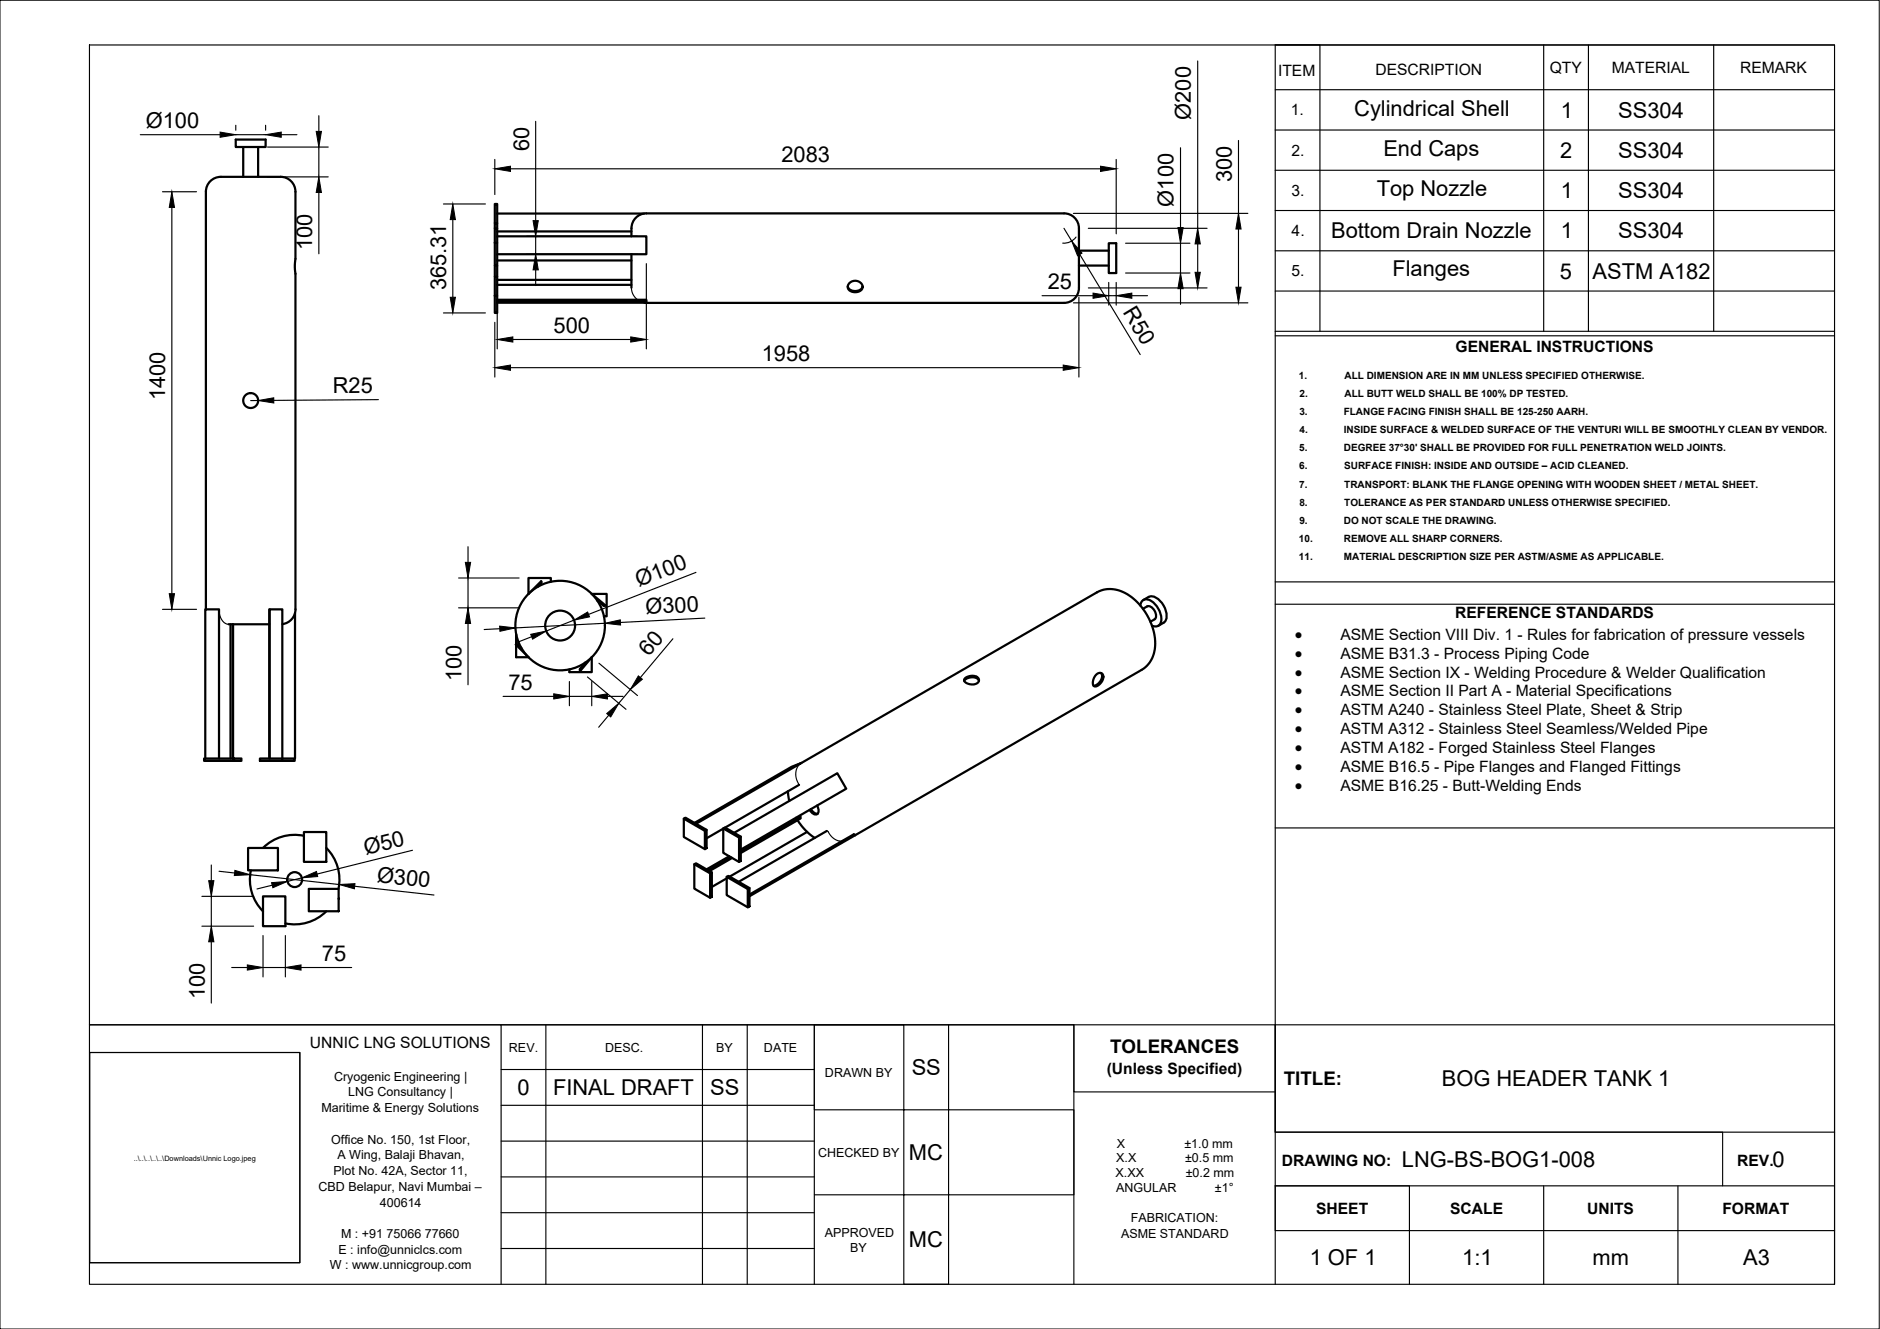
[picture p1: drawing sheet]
<svg xmlns="http://www.w3.org/2000/svg" width="420mm" height="297mm" viewBox="0 0 420 297" stroke-linecap="round" stroke-linejoin="round" font-family="sans-serif">
<!-- layer: Visible -->
<g fill="none" stroke="#000" stroke-width=".5">
<path d="M52.7 31.2h6.7v1.7h-6.7zM54.4 32.9v6.6M57.7 32.9v6.6M110.6 51.1v-1.2h.5v1.2M110.6 49.9v-4.3h.5v4.3M110.6 54.3h.5v5.1h-.5zM110.6 54.3v-3.2h.5v3.2M110.6 59.4v2.4M111.1 52.8h33.4v4h-33.4M111.1 47.7h32.9M111.1 58.2h30M111.1 51.7h30"/>
<path d="M111.1 59.4v2.4M141.1 56.8v7.5M144.5 47.7h93.3M144.5 47.7a3.6 3.6 0 0 0-3.4 4.2v.9M237.8 47.7a3.6 3.6 0 0 1 3.3 4.3v11.9a3.5 3.5 0 0 1-3.3 3.8h-93.8M241.1 59.4h6.7M241.1 56h6.7M247.8 54.4h1.7v6.6h-1.7zM110.6 66.1h.5v3.8h-.5zM110.6 66.1v-4.3h.5v4.3M111.1 67.3h33.4v.4h-33.4M111.1 67h33.4v.3"/>
<path d="M111.1 63.7h30M111.1 62.6h30M189.5 64l.4 .7 1.2 .4 1.1-.3 .4-.3 .2-.5M189.9 63.2l1-.4 1 .1 .7 .6 .2 .5-.1 .5-.3 .4-.5 .3-.6 .1-1-.1-.5-.3-.3-.5v-.6zM46 136.2v-93.3a3.6 3.6 0 0 1 4.3-3.4h11.9a3.4 3.4 0 0 1 3.8 3.4v15l-.1 1.3 .1 2v75M51.1 139.5h9.1M51.5 139.5v30M52 139.5v30M52.1 139.5v30M60.3 136.2l-.1 33.3M65.9 137v32.5M66 136.2a3.3 3.3 0 0 1-2.9 3.3"/>
<path d="M123.1 130v-.8h-5v3.5l2.8-2.8v.5l-.7 .8M133.4 134.2l1.4 1.2M134.9 135.4l.4-.1-3.1-2.6h3.4v5h-.6M254.9 135.3a1.42 1.42 0 0 1 .8-1.3 1.42 1.42 0 0 1 1.6 .3 4.7 4.7 0 0 1 2 5.1 1.33 1.33 0 0 1-1.9 .4M255.5 134.1l1.2-.7a2.54 2.54 0 0 1 2.9 1.3 4 4 0 0 1 .8 4.2l-1.5 1M256.4 135.5a2 2 0 0 1 1.9 2.7l-1.2 .8M256.4 135.5l-1 .6M115.3 144.1l2.8 2.8h-2.8v-2.8M115.3 144.1h.4M115.4 141.9l-.1 2.1M115.7 144.1l.8 .8M130.8 148.1l-1.2 1.4v.3l.1 .2 2.5-3.1v3.3h-4.9v-.6"/>
<path d="M215.5 152.2l.7-.6 1.1-.2 .9 .2 .6 .6M215.7 151.6l1-.5h1.1l.8 .4 .2 .6-.2 .4-.5 .3-1.4 .1-1.1-.6-.1-.3zM244.9 150.9l.5-.4 .7-.1 .4 .3 .1 .8-.3 .7-.5 .7-.5 .4-.6 .1-.4-.3-.1-.7 .3-1zM246 150.4l.3 .9-.3 .8-.8 .9-.8 .3M45.9 169.5v-33.3h3v33.3M52.3 169.5h1.7v.6h-1.7v-.6h-6.7v.6h6.7M58.1 169.5h5v.6h-5zM60.3 169.5v-33.3h2.8v33.3h2.8v.6h-2.8M176.1 176.9l.3 2.1M178.6 175.4l-16.5 9.6M179.1 170.5l66-38.1 1.1-.5 1.5-.2a10 10 0 0 1 8.3 5.2l.8 1.5 .8 1.8 .4 1.6 .2 1.6a6.6 6.6 0 0 1-3.1 6.3l-64 37M55.4 189.5h6.7v5h-6.7z"/>
<path d="M56.1 194.5a10 10 0 0 0 2.7 9.2M67.9 186h5v6.6h-5zM67.9 186.8a10 10 0 0 0-9.1 2.7M69 198.7h6.7v5h-6.7zM72.9 189.5a10 10 0 0 1 2.7 9.2M152.8 183v4.1l4.7 2.7M155.2 193.2v5.4l3.5 2.1M155.2 183.9l21.8-12.5 2.1-.9-23.5 13.6M157.5 185.7l.4-.2v4.1l-.4 .2zM157.9 185.5l-4.7-2.7-.4 .2 4.7 2.7M158.7 195.2l.4-.2v5.4l-.4 .3zM159.1 195l-3.5-2-.4 .2 3.5 2"/>
<path d="M161.6 185.2v5.4l3.6 2.1M161.6 185.2l-3.7 2.2M162.4 196v4.1l4.7 2.7M162.4 196.3l-3.3 1.9M163 191.4l-5.1 2.9M163.3 191.6l-5 2.9M163.6 191.8l-5 2.9M164.1 186.1l23-13.3 2 3.5-23.5 13.6M165.2 187.2l.4-.2v5.4l-.4 .3zM165.6 187l-3.6-2-.4 .2 3.6 2M167.1 198.7l.4-.2v4.1l-.4 .2zM167.5 198.5l-4.7-2.7-.4 .2 4.7 2.7"/>
<path d="M177.9 182.8l.1 .1M178.2 183.3l1.8 2.2 2.1 1.8M178.9 182.9l-13.3 7.8M178.9 182.6l-13.3 7.7M180.4 185.9l-17.3 10M181.2 180.8l.3 .4a1.4 1.4 0 0 0 1.2 .7M182.6 180.1a1.56 1.56 0 0 1 0 1.9 1.38 1.38 0 0 1-1.7-1M184.8 185.7l-19.7 11.4M191.1 186.7l-23.6 13.6M191.1 186.7l-.3-.2-23.3 13.4M58.8 200.3h5v6.7h-5zM72.9 203.7a10 10 0 0 1-9.1 2.7"/>
<path d="M75.7 200.8v.1M167.5 200.2l.1 .1"/>
<circle cx="56" cy="89.5" r="1.67"/>
<circle cx="125.2" cy="139.8" r="10"/>
<circle cx="125.2" cy="139.8" r="3.3"/>
<circle cx="65.9" cy="196.6" r="1.67"/>
</g>
<!-- layer: Visible Narrow -->
<path d="M141.1 64.3l.4 1.6 1 1.1M48.9 136.2l.2 1.3 .4 1 .7 .8 .9 .2M179.1 170.5l-.8 .8-.4 1.2v1.3l.7 1.6M178 182.9l.9-.3v.3M184.8 185.7l.2 .1 .8 1.2 .8 .6 .9 .4 .8-.1" fill="none" stroke="#000" stroke-width=".25"/>
<!-- layer: FD_Dimensions -->
<g fill="none" stroke="#000" stroke-width=".25">
<path d="M267.7 13.6v37.4M31.4 30.1h17.8M52.7 28v1.1M52.7 30.1h6.7M59.4 28v1.1M59.8 32.9h13.6M59.8 39.5h13.6M62.9 30.1h3.5M71.3 25.9v3.5M71.3 32.9v6.6M110.6 35.6v7.9M114.1 37.7h131.9"/>
<path d="M119.7 27.1v22.2M249.5 35.6v16.7M263.8 33v17.9M276.8 31.4v16.3M36.3 42.9h7.6M38.4 46.4v86.3M71.3 43v13.7M99.1 45.6h9.4M101.2 49.1v17.3M111.1 58.9v19.1M117.6 56.8h24.8M117.6 52.8h24.8"/>
<path d="M119.7 52.8v4M144.5 58.9v19.1M237.8 51l1.7 2.9M239.9 47.7h39M240.5 53a3.3 3.3 0 0 1-3 1.3M241.3 56.9l13.5 22.3M243.2 51h26.6M251.6 54.4h14.3M263.8 54.4v6.6M267.7 54.5v6.4M276.8 51.2v13M99.1 69.9h9.4"/>
<path d="M110.6 72v12.3M114.6 75.9h26.4M119.7 60.3v3.5M232.9 66.1h11.4M239.9 67.7h39M241.1 66.5v17.8M243.2 64.4h26.6M247.8 63.1v5.1M247.8 66.1h1.7M249.5 63.1v5.1M251.6 61h14.3M253 66.1h3.5"/>
<path d="M263.8 64.5v3.5M57.7 89.5h-1.7M84.6 89.3l-23.4 .2M114.1 82.2h123.5M36.3 136.2h7.6M102.5 135.9h13.5M102.5 129.2h13.5M104.6 122.2v3.5M104.6 129.2v6.7M104.6 139.4v13.7M128.3 138.6l-6.2 2.4M135.2 139.3l-20 1"/>
<path d="M155.5 127.9l-24 9.4M157.5 138.2l-18.8 .9M111.7 140.5l-3.5 .2M112.4 155.6h11.4M118.8 142.3l-3.2 1.3M127.3 152.3v5.4M127.3 155.6h4.9M131.3 151.3l8.6 7.2M132.2 152.3v5.4M133.9 148.2l8.6 7.3M135.8 155.6h3.5M136 159.9l-2.2 2.6"/>
<path d="M140.9 154.1l-2.6 3.1M150.4 142.8l-7.3 8.6M47.2 193.3v3.5M49 194.7l3.4 .4M55.9 195.5l19.9 2.2M60.8 197.9l-3.4 .8M67.5 196.2l-3.3 .8M79.3 198.1l17.7 1.9M92.2 190l-21.3 5.4M45.1 200.3h11.6M45.1 207h11.6M47.2 200.3v6.7"/>
<path d="M47.2 210.5v13.7M51.8 216.2h3.5M58.8 209.1v9.3M58.8 216.2h5M63.8 209.1v9.3M67.3 216.2h11.3"/>
</g>
<g fill="#000" stroke="#000" stroke-width=".22">
<path d="M49.2 29.5l3.5 .6-3.5 .6zM59.4 30.1l3.5-.6v1.2zM70.7 29.4h1.1l-.5 3.5zM110.6 37.7l3.5-.6v1.2zM246 37.1l3.5 .6-3.5 .6zM38.4 42.9l.6 3.5h-1.2zM71.3 39.5l.5 3.5h-1.1zM101.2 45.6l.6 3.5h-1.2zM119.1 49.3h1.2l-.6 3.5zM239.5 53.9l2.3 2.7-1 .6zM263.2 50.9h1.2l-.6 3.5zM267.7 51l.6 3.5h-1.2z"/>
<path d="M276.8 47.7l.6 3.5h-1.2zM100.6 66.4h1.2l-.6 3.5zM111.1 75.9l3.5-.6v1.2zM119.7 56.8l.6 3.5h-1.2zM141 75.3l3.5 .6-3.5 .6zM244.3 65.5l3.5 .6-3.5 .6zM249.5 66.1l3.5-.6v1.2zM263.8 61l.6 3.5h-1.2zM267.1 60.9h1.2l-.6 3.5zM276.2 64.2h1.2l-.6 3.5zM57.7 89.5l3.5-.6v1.2zM110.6 82.2l3.5-.6v1.2z"/>
<path d="M237.6 81.6l3.5 .6-3.5 .6zM37.8 132.7h1.2l-.6 3.5zM104 125.7h1.2l-.6 3.5zM104.6 135.9l.6 3.5h-1.2zM111.7 139.9l3.5 .4-3.5 .8zM128.3 138.6l3-1.8 .5 1.1zM135.2 139.3l3.4-.8 .1 1.2zM118.6 141.8l3.5-.8-3.1 1.9zM123.8 155.1l3.5 .5-3.5 .6zM135.6 159.5l2.7-2.3-1.8 3zM132.2 155.6l3.6-.5v1.1zM142.7 151.1l.9 .7-2.7 2.3z"/>
<path d="M46.6 196.8h1.2l-.6 3.5zM52.5 194.5l3.4 1-3.5 .2zM60.7 197.3l3.5-.3-3.2 1.4zM67.5 196.2l3.2-1.4 .3 1.1zM75.8 197.7l3.5-.2-.1 1.2zM47.2 207l.6 3.5h-1.2zM55.3 215.7l3.5 .5-3.5 .6zM63.8 216.2l3.5-.5v1.1z"/>
</g>
<!-- layer: 0 -->
<path d="M0 .1h420v296.9h-420z" fill="none" stroke="#000" stroke-width=".22"/>
<g fill="none" stroke="#000" stroke-width=".25">
<path d="M20 10.1h390v276.9h-390zM285 10.1h10v63.9M285 10.1h125M285 10.1v219M345 10.1v63.9M355 10.1v63.9M383 10.1v63.9M285 20.1h125M285 29.1h125M285 38.1h125M285 47h125M285 56.1h125"/>
<path d="M285 65.1h125M285 74h125M285 75.1h125M285 130.1h125M285 135.1h125M285 185h125M20 235.2h47v47h-47zM112 229.1h70M112 239h70M122 229.1v57.9M157 229.1v57.9M167 229.1v57.9"/>
<path d="M212 229.1v57.9h-10v-57.9h-20v18.9h58v19h-58M240 229.1v14.9h45M112 247h70M112 255h70M285 253h100v12M410 253h-125v-23.9v57.9M112 263h70M112 271h70M112 279h70M285 265h30v22M285 265v10h125M285 265h125"/>
<path d="M345 265v22M375 265v22M112 287v-57.9h-92h390v57.9M182 287v-57.9h58v57.9"/>
</g>
<g font-size="4.9">
<text x="32.6" y="28.6">Ø100</text>
<text x="266.1" y="26.8" transform="rotate(-90 266.1 26.8)">Ø200</text>
<text x="302.7" y="25.8">Cylindrical Shell</text>
<text x="348.8" y="26.3">1</text>
<text x="361.7" y="26.3">SS304</text>
<text x="118.3" y="33.7" transform="rotate(-90 118.3 33.7)">60</text>
<text x="309.2" y="34.8">End Caps</text>
<text x="348.7" y="35.3">2</text>
<text x="361.7" y="35.3">SS304</text>
<text x="174.6" y="36.3">2083</text>
<text x="275.3" y="40.7" transform="rotate(-90 275.3 40.7)">300</text>
<text x="262.3" y="46.2" transform="rotate(-90 262.3 46.2)">Ø100</text>
<text x="307.7" y="43.8">Top Nozzle</text>
<text x="348.8" y="44.3">1</text>
<text x="361.7" y="44.3">SS304</text>
<text x="297.5" y="53.3">Bottom Drain Nozzle</text>
<text x="348.8" y="53.3">1</text>
<text x="361.7" y="53.3">SS304</text>
<text x="69.8" y="55.9" transform="rotate(-90 69.8 55.9)">100</text>
<text x="99.7" y="64.9" transform="rotate(-90 99.7 64.9)">365.31</text>
<text x="234.1" y="64.6">25</text>
<text x="311.2" y="61.8">Flanges</text>
<text x="348.6" y="62.3">5</text>
<text x="355.9" y="62.3">ASTM A182</text>
<text x="250.8" y="69.8" transform="rotate(59 250.8 69.8)">R50</text>
<text x="123.7" y="74.4">500</text>
<text x="170.3" y="80.7">1958</text>
<text x="36.9" y="89.5" transform="rotate(-90 36.9 89.5)">1400</text>
<text x="74.4" y="87.9">R25</text>
<text x="142.8" y="131.3" transform="rotate(-21 142.8 131.3)">Ø100</text>
<text x="144.3" y="137.3" transform="rotate(-3 144.3 137.3)">Ø300</text>
<text x="145" y="146.9" transform="rotate(-50 145 146.9)">60</text>
<text x="103.1" y="152.2" transform="rotate(-90 103.1 152.2)">100</text>
<text x="113.6" y="154.2">75</text>
<text x="81.7" y="191.1" transform="rotate(-14 81.7 191.1)">Ø50</text>
<text x="84.1" y="197.1" transform="rotate(6 84.1 197.1)">Ø300</text>
<text x="71.9" y="214.8">75</text>
<text x="45.8" y="223.3" transform="rotate(-90 45.8 223.3)">100</text>
<text x="115.7" y="244.8">0</text>
<text x="123.6" y="244.8">FINAL DRAFT</text>
<text x="158.7" y="244.8">SS</text>
<text x="203.8" y="240.3">SS</text>
<text x="322.2" y="242.8">BOG HEADER TANK 1</text>
<text x="203.1" y="259.3">MC</text>
<text x="313.3" y="260.8">LNG-BS-BOG1-008</text>
<text x="396.2" y="260.8">0</text>
<text x="203.1" y="278.8">MC</text>
<text x="292.7" y="282.8">1 OF 1</text>
<text x="326.8" y="282.8">1:1</text>
<text x="355.9" y="282.8">mm</text>
<text x="389.6" y="282.8">A3</text>
</g>
<g font-size="4.2">
<text x="248.1" y="235.4">TOLERANCES</text>
<text x="286.9" y="242.5">TITLE:</text>
</g>
<g font-size="3.7">
<text x="289.4" y="143">·</text>
<text x="289.4" y="147.2">·</text>
<text x="289.4" y="151.5">·</text>
<text x="289.4" y="155.7">·</text>
<text x="289.4" y="159.9">·</text>
<text x="289.4" y="164.1">·</text>
<text x="289.4" y="168.3">·</text>
<text x="289.4" y="172.5">·</text>
<text x="289.4" y="176.7">·</text>
</g>
<g font-size="3.5">
<text x="285.6" y="17">ITEM</text>
<text x="307.4" y="16.7">DESCRIPTION</text>
<text x="346.3" y="16.4">QTY</text>
<text x="360.2" y="16.3">MATERIAL</text>
<text x="388.9" y="16.3">REMARK</text>
<text x="288.5" y="25.8">1.</text>
<text x="288.6" y="34.8">2.</text>
<text x="288.6" y="43.8">3.</text>
<text x="288.7" y="52.8">4.</text>
<text x="288.6" y="61.8">5.</text>
<text x="325.3" y="78.6">GENERAL INSTRUCTIONS</text>
<text x="299.6" y="143">ASME Section VIII Div. 1 - Rules for fabrication of pressure vessels</text>
<text x="325.2" y="138.2">REFERENCE STANDARDS</text>
<text x="299.6" y="147.2">ASME B31.3 - Process Piping Code</text>
<text x="299.6" y="151.5">ASME Section IX - Welding Procedure &amp; Welder Qualification</text>
<text x="299.6" y="155.7">ASME Section II Part A - Material Specifications</text>
<text x="299.6" y="159.9">ASTM A240 - Stainless Steel Plate, Sheet &amp; Strip</text>
<text x="299.6" y="164.1">ASTM A312 - Stainless Steel Seamless/Welded Pipe</text>
<text x="299.6" y="168.3">ASTM A182 - Forged Stainless Steel Flanges</text>
<text x="299.6" y="172.5">ASME B16.5 - Pipe Flanges and Flanged Fittings</text>
<text x="299.6" y="176.7">ASME B16.25 - Butt-Welding Ends</text>
<text x="69.3" y="234.3">UNNIC LNG SOLUTIONS</text>
<text x="247.4" y="240">(Unless Specified)</text>
<text x="286.5" y="260.5">DRAWING NO:</text>
<text x="388.3" y="260.5">REV.</text>
<text x="294.1" y="271.3">SHEET</text>
<text x="324.1" y="271.3">SCALE</text>
<text x="354.7" y="271.3">UNITS</text>
<text x="384.9" y="271.3">FORMAT</text>
</g>
<g font-size="2.8">
<text x="113.7" y="235">REV.</text>
<text x="135.2" y="235">DESC.</text>
<text x="160" y="235">BY</text>
<text x="170.7" y="235">DATE</text>
<text x="74.7" y="241.5">Cryogenic Engineering |</text>
<text x="77.8" y="245">LNG Consultancy |</text>
<text x="184.4" y="240.8">DRAWN BY</text>
<text x="71.8" y="248.6">Maritime &amp; Energy Solutions</text>
<text x="74" y="255.6">Office No. 150, 1st Floor,</text>
<text x="249.6" y="256.5">X</text>
<text x="264.7" y="256.5">±1.0 mm</text>
<text x="74.5" y="262.7">Plot No. 42A, Sector 11,</text>
<text x="75.4" y="259.1">A Wing, Balaji Bhavan,</text>
<text x="182.8" y="258.5">CHECKED BY</text>
<text x="249.3" y="263.2">X.XX</text>
<text x="249.5" y="259.8">X.X</text>
<text x="264.8" y="259.8">±0.5 mm</text>
<text x="265" y="263.2">±0.2 mm</text>
<text x="71.2" y="266.2">CBD Belapur, Navi Mumbai –</text>
<text x="84.9" y="269.7">400614</text>
<text x="249.5" y="266.5">ANGULAR</text>
<text x="271.5" y="266.5">±1°</text>
<text x="252.7" y="273.2">FABRICATION:</text>
<text x="75.6" y="280.2">E : info@unniclcs.com</text>
<text x="76.2" y="276.7">M : +91 75066 77660</text>
<text x="184.3" y="276.4">APPROVED</text>
<text x="190" y="279.7">BY</text>
<text x="250.5" y="276.6">ASME STANDARD</text>
<text x="73.7" y="283.7">W : www.unnicgroup.com</text>
</g>
<g font-size="2.2">
<text x="290.3" y="84.7">1.</text>
<text x="290.4" y="88.7">2.</text>
<text x="300.5" y="84.7">ALL DIMENSION ARE IN MM UNLESS SPECIFIED OTHERWISE.</text>
<text x="300.5" y="88.7">ALL BUTT WELD SHALL BE 100% DP TESTED.</text>
<text x="290.4" y="92.8">3.</text>
<text x="300.3" y="92.8">FLANGE FACING FINISH SHALL BE 125-250 AARH.</text>
<text x="290.4" y="100.9">5.</text>
<text x="290.4" y="96.8">4.</text>
<text x="300.3" y="100.9">DEGREE 37°30' SHALL BE PROVIDED FOR FULL PENETRATION WELD JOINTS.</text>
<text x="300.3" y="96.8">INSIDE SURFACE &amp; WELDED SURFACE OF THE VENTURI WILL BE SMOOTHLY CLEAN BY VENDOR.</text>
<text x="290.4" y="104.9">6.</text>
<text x="300.4" y="104.9">SURFACE FINISH: INSIDE AND OUTSIDE – ACID CLEANED.</text>
<text x="290.4" y="109">7.</text>
<text x="290.4" y="113">8.</text>
<text x="300.4" y="109">TRANSPORT: BLANK THE FLANGE OPENING WITH WOODEN SHEET / METAL SHEET.</text>
<text x="300.4" y="113">TOLERANCE AS PER STANDARD UNLESS OTHERWISE SPECIFIED.</text>
<text x="290.4" y="117.1">9.</text>
<text x="300.3" y="117.1">DO NOT SCALE THE DRAWING.</text>
<text x="290.3" y="121.1">10.</text>
<text x="290.3" y="125.2">11.</text>
<text x="300.3" y="121.1">REMOVE ALL SHARP CORNERS.</text>
<text x="300.3" y="125.2">MATERIAL DESCRIPTION SIZE PER ASTM/ASME AS APPLICABLE.</text>
</g>
<text font-size="1.6" x="29.9" y="259.5">..\..\..\..\..\Downloads\Unnic Logo.jpeg</text>
</svg>
